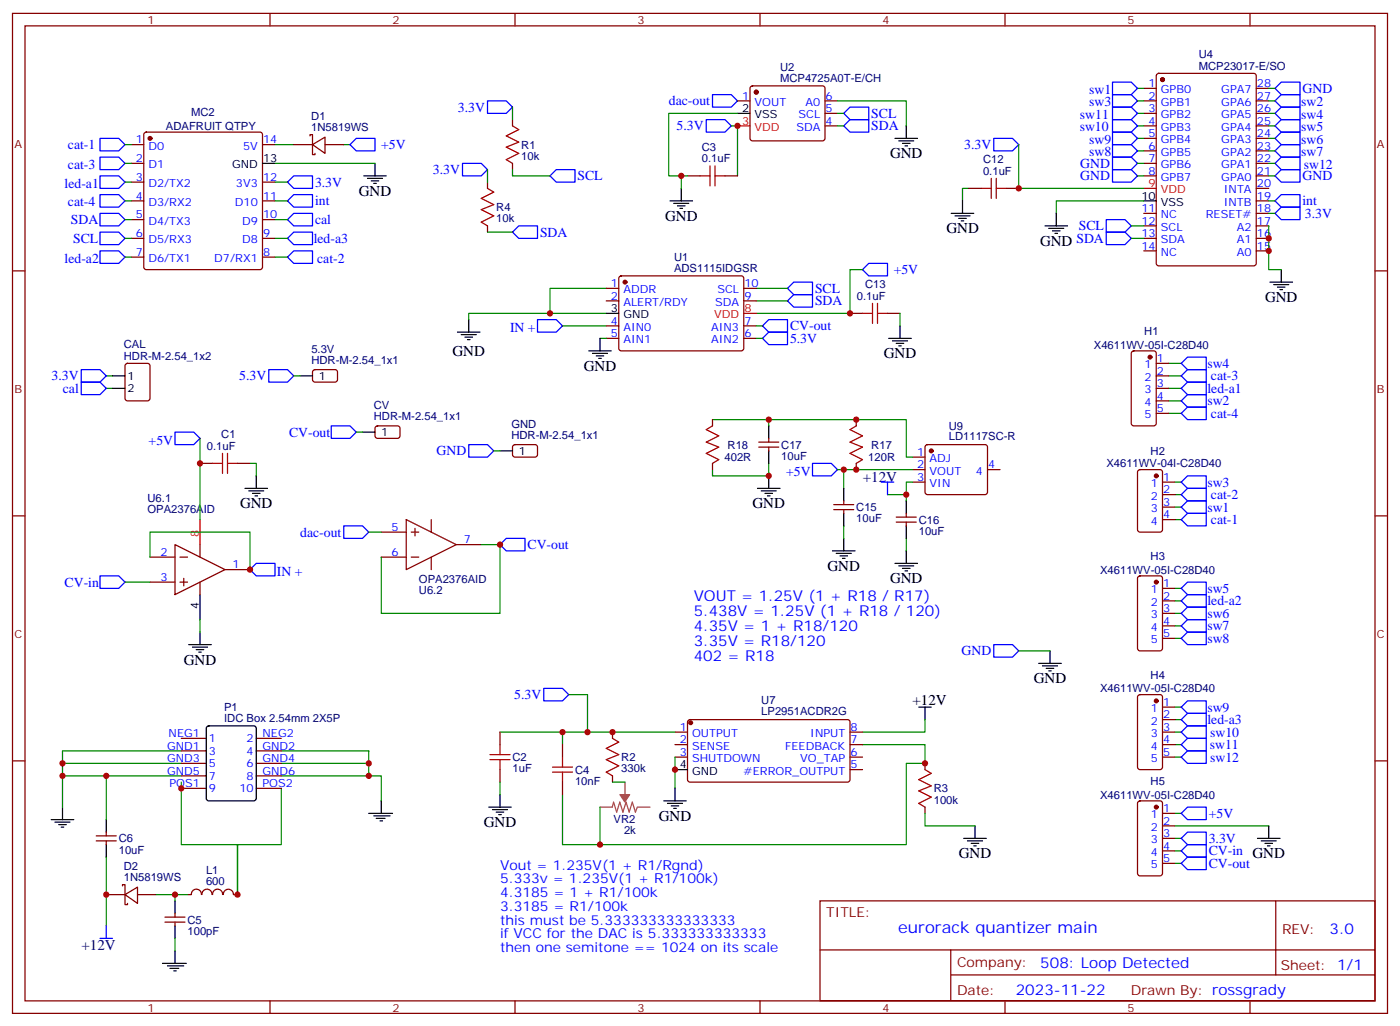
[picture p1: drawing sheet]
<svg xmlns="http://www.w3.org/2000/svg" width="395mm" height="290mm" viewBox="0 0 395 290" stroke-linecap="round" stroke-linejoin="round" font-family="sans-serif">
<g fill="none" stroke="#870000" stroke-width=".35">
<path d="M3.5 3.8h388.1v282.2h-388.1zM7.1 7.3h381v275.2h-381zM76.2 3.8v3.5M145.3 3.8v3.5M214.5 3.8v3.5M283.6 3.8v3.5M352.8 3.8v3.5M40.8 37.5l.5-.2h32.1l.5 .2 .2 .5v37.4l-.3 .5-.4 .2h-32.1l-.5-.2-.2-.5v-37.4zM87.5 38.3v-.3h.7v2.8M144.6 33.8v1.7M208.1 28.5h3.6M211.9 24.4l.5-.2h19.7l.5 .2 .2 .5v14.4l-.7 .5-20-.1-.4-.6v-14.2z"/>
<path d="M232.8 28.5h3.6M232.8 32h3.6M232.8 35.5h3.6M322.8 24.9h3.5M322.8 28.5h3.5M322.8 32h3.5M322.8 35.5h3.5M322.8 39.1h3.5M326.6 20.9l.4-.2h26.8l.7 .4v53.2l-.4 .7h-27.1l-.6-.4-.1-53.2zM354.5 24.9h3.6M354.5 28.5h3.6M354.5 32h3.6"/>
<path d="M354.5 35.5h3.6M354.5 39.1h3.6M37 46.1h3.6M37 56.7h3.6M37 40.8h3.6M37 51.4h3.6M74.1 56.7h3.5M74.1 40.8h3.5M74.1 51.4h3.5M82.9 40.8h5.3M88.2 40.8l3.5-2.1v4.6zM88.2 40.8v2.8h.7v-.3"/>
<path d="M91.7 40.8h5.3M137.6 51.4v1.8M144.6 46.1v1.8M194 49.6h3.6M204.6 49.6h3.5M273.4 53.2h3.5M284 53.2h3.5M322.8 42.6h3.5M322.8 46.1h3.5M322.8 49.6h3.5M354.5 42.6h3.6M354.5 46.1h3.6"/>
<path d="M354.5 49.6h3.6M354.5 56.7h3.6M354.5 53.2h3.6M3.5 76.4h3.6M37 67.3h3.6M37 62h3.6M37 72.6h3.6M74.1 67.3h3.5M74.1 62h3.5M74.1 72.6h3.5M137.6 63.7v1.8M174.9 78.1l.4-.2h34.2l.4 .7-.1 20-.6 .4h-34.1l-.5-.7v-19.7z"/>
<path d="M322.8 60.2h3.5M322.8 63.7h3.5M322.8 67.3h3.5M322.8 70.8h3.5M354.5 60.2h3.6M354.5 63.7h3.6M354.5 67.3h3.6M354.5 70.8h3.6M388.1 76.4h3.5M171.1 81.4h3.5M171.1 84.9h3.5M171.1 92h3.5"/>
<path d="M171.1 95.5h3.5M209.9 81.4h3.5M209.9 84.9h3.5M209.9 92h3.5M209.9 95.5h3.5M239.9 88.4h3.5M250.5 88.4h3.5M319.5 99.2l.5-.2h5.6l.7 .5v20l-.4 .6-5.9 .1-.7-.5v-20zM35.5 102.8l.5-.2h5.6l.7 .4v9.4l-.4 .7h-5.9l-.7-.4v-9.4zM88.4 104.5l.5-.2 5.9 .1 .4 .6v2.4l-.7 .4h-5.9l-.4-.7v-2.1zM201.1 118.4v1.8M241.7 118.4v1.8"/>
<path d="M326.3 102.6h3.5M326.3 106.1h3.5M326.3 109.6h3.5M326.3 113.1h3.5M326.3 116.7h3.5M56.4 130.8h3.6M67 130.8h3.6M106.1 120.4l.4-.2h6l.4 .7-.1 2.4-.6 .4h-5.9l-.5-.7v-2.1zM144.9 125.7l.4-.2h6l.4 .7-.1 2.4-.6 .4-5.9-.1-.5-.6v-2.1zM201.1 130.8v1.7M214.1 126.2h5.7M214.1 124.8h5.7"/>
<path d="M217 123.7v1.1M217 126.2v1M241.7 130.8v1.7M257.5 129h3.6M257.5 132.5h3.6M257.5 136.1h3.6M261.3 125.7l.5-.2h16.2l.5 .2 .2 .5v12.7l-.2 .5-.5 .2h-16.2l-.5-.2-.2-.5v-12.7zM278.7 132.5h3.5M321.3 132.7l.4-.2h5.7l.6 .5 .1 16.5-.5 .6-5.9 .1-.6-.5-.1-16.5zM328.1 136.1h3.5M328.1 139.6h3.5M3.5 145.6h3.6"/>
<path d="M42.3 157.2h7.1M49.4 153.7l14.1 7.1-14.1 7zM50.8 157.2h2.1M56.4 153.7v3.5M107.6 157.2h7.1M107.6 150.2h7.1M114.7 146.6l14.1 7.1-14.1 7.1zM116.1 157.2h2.1M116.1 150.2h2.1M117.1 149.1v2.1M121.7 146.6v3.6M121.7 157.2v3.6"/>
<path d="M128.8 153.7h7M235.3 143.8h5.6M235.3 142.4h5.6M238.1 141.4v1M238.1 143.8v1.1M252.9 147.4h5.7M252.9 145.9h5.7M255.8 144.9v1M255.8 147.4v1M328.1 143.1h3.5M328.1 146.6h3.5M388.1 145.6h3.5"/>
<path d="M42.3 164.3h7.1M50.8 164.3h2.1M51.9 163.2v2.1M56.4 164.3v3.5M63.5 160.8h7.1M321.3 162.7l.4-.2h5.7l.6 .5 .1 20-.5 .6-5.9 .1-.6-.5-.1-20zM328.1 166.1h3.5M328.1 169.6h3.5M328.1 173.1h3.5M328.1 176.6h3.5M321.3 196.2l.4-.2h5.7l.6 .5 .1 20-.5 .6-5.9 .1-.6-.5-.1-20zM328.1 180.2h3.5"/>
<path d="M328.1 199.6h3.5M3.5 214.7h3.6M51.2 208.4h7M51.2 211.9h7M51.2 215.4h7M51.2 219h7M72.3 208.4h7.1M72.3 211.9h7.1M72.3 215.4h7.1M72.3 219h7.1M141.1 206.6v3.5M141.1 217.2v3.5"/>
<path d="M158.7 210.1v3.6M172.9 206.6v1.8M172.9 219v1.7M190.5 206.6h3.5M190.5 210.1h3.5M190.5 213.7h3.5M194.3 203.3l.4-.2h44.8l.4 .7-.1 16.5-.6 .4h-44.7l-.5-.7v-16.2zM239.9 206.6h3.5M239.9 210.1h3.5M239.9 213.7h3.5M239.9 217.2h3.5M261.1 215.4v1.8"/>
<path d="M328.1 206.6h3.5M328.1 210.1h3.5M328.1 213.7h3.5M328.1 203.1h3.5M388.1 214.7h3.5M27.2 237.3h5.6M27.2 235.9h5.6M30 234.8v1.1M30 237.3v1.1M51.2 222.5h7M72.3 222.5h7.1M158.7 220.7v3.6"/>
<path d="M261.1 227.8v1.8M321.3 226.2l.4-.2h5.7l.6 .5 .1 20-.5 .6-5.9 .1-.6-.5-.1-20zM328.1 229.6h3.5M328.1 233.1h3.5M328.1 236.6h3.5M30 252.5h5.3M34.6 250v-.3h.7v2.8M35.3 252.5l3.5-2.1v4.6zM35.3 252.5v2.8h.7v-.3M38.8 252.5h5.3M46.6 258.8h5.6M49.4 257.8v1"/>
<path d="M52.9 252.5h1.1M54 252.5a1.41 1.41 0 0 1 1.4-1.6 1.41 1.41 0 0 1 1.4 1.6M57 252.5a1.41 1.41 0 0 1 1.4-1.6 1.41 1.41 0 0 1 1.4 1.6M60 252.5a1.41 1.41 0 0 1 1.4-1.6 1.41 1.41 0 0 1 1.4 1.6M63 252.5a1.41 1.41 0 0 1 1.4-1.5 1.41 1.41 0 0 1 1.5 1.5M66 252.5h1M231.4 254.2h156.7v28.3h-156.7zM328.1 240.1h3.5M328.1 243.7h3.5M360 254.3l.1 20.8M46.6 260.2h5.6M49.4 260.2v1.1"/>
<path d="M231.5 268.1h156.4M268.3 275.1h119.6M268.3 268.1v14.1M76.2 282.5v3.5M145.3 282.5v3.5M214.5 282.5v3.5M283.6 282.5v3.5M352.8 282.5v3.5"/>
</g>
<g fill="none" stroke="#00f" stroke-width=".35">
<path d="M28.2 39.1h5.3l1.8 1.7-1.8 1.8h-5.3zM100.5 39.1h5.3v3.5h-5.3l-1.7-1.8zM137.6 28.5h5.3l1.7 1.7-1.7 1.8h-5.3zM199.3 33.8h5.3l1.8 1.7-1.8 1.8h-5.3zM201.1 26.7h5.3l1.7 1.8-1.7 1.7h-5.3zM239.9 30.2h5.3v3.6h-5.3l-1.8-1.8zM239.9 33.8h5.3v3.5h-5.3l-1.8-1.8zM280.5 39.1h5.3l1.7 1.7-1.7 1.8h-5.3zM314 26.7h5.3l1.7 1.8-1.7 1.7h-5.3zM314 23.2h5.3l1.7 1.7-1.7 1.8h-5.3zM314 37.3h5.3l1.7 1.8-1.7 1.7h-5.3zM314 33.8h5.3l1.7 1.7-1.7 1.8h-5.3z"/>
<path d="M314 30.2h5.3l1.7 1.8-1.7 1.8h-5.3zM359.8 39.1l1.8-1.8h5.3v3.5h-5.3zM361.6 30.2h5.3v3.6h-5.3l-1.8-1.8zM361.6 33.8h5.3v3.5h-5.3l-1.8-1.8zM361.6 26.7h5.3v3.5h-5.3l-1.8-1.7zM361.6 23.2h5.3v3.5h-5.3l-1.8-1.8zM28.2 49.6h5.3l1.8 1.8-1.8 1.8h-5.3zM28.2 44.3h5.3l1.8 1.8-1.8 1.8h-5.3zM28.2 54.9h5.3l1.8 1.8-1.8 1.8h-5.3zM81.1 56.7l1.8-1.8h5.3v3.6h-5.3zM82.9 49.6h5.3v3.6h-5.3l-1.8-1.8zM130.5 46.1h5.3l1.8 1.8-1.8 1.7h-5.3z"/>
<path d="M157 47.9h5.3v3.5h-5.3l-1.8-1.8zM314 40.8h5.3l1.7 1.8-1.7 1.7h-5.3zM314 44.3h5.3l1.7 1.8-1.7 1.8h-5.3zM314 47.9h5.3l1.7 1.7-1.7 1.8h-5.3zM359.8 46.1l1.8-1.8h5.3v3.6h-5.3zM361.6 40.8h5.3v3.5h-5.3l-1.8-1.7zM361.6 58.5h5.3v3.5h-5.3l-1.8-1.8zM361.6 54.9h5.3v3.6h-5.3l-1.8-1.8zM361.6 47.9h5.3v3.5h-5.3l-1.8-1.8zM28.2 65.5h5.3l1.8 1.8-1.8 1.7h-5.3zM28.2 60.2h5.3l1.8 1.8-1.8 1.7h-5.3zM28.2 70.8h5.3l1.8 1.8-1.8 1.7h-5.3z"/>
<path d="M81.1 72.6l1.8-1.8h5.3v3.5h-5.3zM82.9 65.5h5.3v3.5h-5.3l-1.8-1.7zM82.9 60.2h5.3v3.5h-5.3l-1.8-1.7zM146.4 63.7h5.3v3.6h-5.3l-1.8-1.8zM224 79.6h5.3v3.5h-5.3l-1.8-1.7zM245.2 74.3h5.3v3.6h-5.3l-1.8-1.8zM312.2 65.5h5.3l1.8 1.8-1.8 1.7h-5.3zM312.2 62h5.3l1.8 1.7-1.8 1.8h-5.3zM151.7 90.2h5.3l1.7 1.8-1.7 1.7h-5.3zM217 93.7h5.2v3.6h-5.2l-1.8-1.8zM217 90.2h5.2v3.5h-5.2l-1.8-1.7zM224 83.1h5.3v3.6h-5.3l-1.8-1.8z"/>
<path d="M22.9 107.8h5.3l1.8 1.8-1.8 1.8h-5.3zM22.9 104.3h5.3l1.8 1.8-1.8 1.7h-5.3zM75.8 104.3h5.3l1.8 1.8-1.8 1.7h-5.3zM333.4 109.6l1.7-1.8h5.3v3.6h-5.3zM333.4 106.1l1.7-1.8h5.3v3.5h-5.3zM333.4 116.7l1.7-1.8h5.3v3.5h-5.3zM335.1 100.8h5.3v3.5h-5.3l-1.7-1.7zM335.1 111.4h5.3v3.5h-5.3l-1.7-1.8zM49.4 122h5.3l1.7 1.7-1.7 1.8h-5.3zM93.5 120.2h5.3l1.7 1.8-1.7 1.7h-5.3zM132.3 125.5h5.3l1.7 1.7-1.7 1.8h-5.3zM229.3 130.8h5.3l1.8 1.7-1.8 1.8h-5.3z"/>
<path d="M248.7 136.1h3.5M250.5 136.1v3.5M335.1 134.3h5.3v3.5h-5.3l-1.7-1.7zM335.1 137.8h5.3v3.6h-5.3l-1.7-1.8zM72.3 159h5.3v3.5h-5.3l-1.7-1.7zM97 148.4h5.3l1.8 1.8-1.8 1.7h-5.3zM142.9 151.9h5.3v3.6h-5.3l-1.8-1.8zM333.4 143.1l1.7-1.7h5.3v3.5h-5.3zM335.1 144.9h5.3v3.5h-5.3l-1.7-1.8zM28.2 162.5h5.3l1.8 1.8-1.8 1.8h-5.3zM333.4 166.1l1.7-1.8h5.3v3.5h-5.3zM335.1 178.4h5.3v3.5h-5.3l-1.7-1.7z"/>
<path d="M335.1 174.9h5.3v3.5h-5.3l-1.7-1.8zM335.1 171.3h5.3v3.6h-5.3l-1.7-1.8zM335.1 167.8h5.3v3.5h-5.3l-1.7-1.7zM153.5 194.3h5.2l1.8 1.7-1.8 1.8h-5.2zM280.5 181.9h5.3l1.7 1.8-1.7 1.8h-5.3zM335.1 197.8h5.3v3.5h-5.3l-1.7-1.7zM333.4 213.7l1.7-1.8h5.3v3.5h-5.3zM333.4 203.1l1.7-1.8h5.3v3.6h-5.3zM335.1 208.4h5.3v3.5h-5.3l-1.7-1.8zM335.1 204.9h5.3v3.5h-5.3l-1.7-1.8zM333.4 229.6l1.7-1.8h5.3v3.5h-5.3zM335.1 238.4h5.3v3.5h-5.3l-1.7-1.8z"/>
<path d="M335.1 234.8h5.3v3.6h-5.3l-1.7-1.8zM335.1 241.9h5.3v3.5h-5.3l-1.7-1.7zM28.2 264.8h3.5M30 261.3v3.5"/>
</g>
<g fill="none" stroke="#000" stroke-width=".35">
<path d="M208.1 32h3.6M252.6 39.1h6.3M253.6 39.8h4.3M255.8 35.5v3.6M74.1 46.1h3.5M102.7 49.6h6.3M103.7 50.3h4.2M104.8 51h2.1M105.5 51.8h.7M105.8 46.1v3.5M189.1 56.7h6.3M190.1 57.4h4.3"/>
<path d="M191.2 58.1h2.1M191.9 58.8h.7M192.3 53.2v3.5M254.7 40.5h2.1M255.4 41.2h.7M271.6 56.7v3.5M322.8 56.7h3.5M268.5 60.2h6.3M269.5 60.9h4.3M270.6 61.6h2.1M271.3 62.3h.7M294.9 63.7h6.4"/>
<path d="M296 64.5h4.2M297 65.2h2.2M297.7 65.9h.7M298.1 60.2v3.5M358.4 79.6h6.4M361.6 76.1v3.5M129.1 93.7h6.4M130.2 94.4h4.2M131.2 95.1h2.1M131.9 95.8h.7M132.3 90.2v3.5M166.2 99h6.3"/>
<path d="M167.2 99.7h4.2M169.3 95.5v3.5M171.1 88.4h3.5M250.8 95.5h6.4M251.9 96.2h4.2M252.9 96.9h2.2M253.6 97.6h.8M254 92v3.5M359.5 80.3h4.2M360.5 81h2.2M361.2 81.7h.7M31.7 106.1h3.6"/>
<path d="M31.7 109.6h3.6M84.7 106.1h3.5M168.3 100.4h2.1M169 101.1h.7M69.1 137.8h6.4M70.2 138.5h4.2M71.3 139.2h2.1M72 139.9h.7M72.3 134.3v3.5M102.3 122h3.5M141.1 127.2h3.5M213.8 137.8h6.3"/>
<path d="M214.8 138.5h4.3M215.9 139.2h2.1M216.6 139.9h.7M217 120.2v3.5M217 127.2v3.6M217 134.3v3.5M238.1 137.8v3.6M234.9 155.5h6.4M236 156.2h4.2M237.1 156.9h2.1M237.8 157.6h.7M238.1 144.9v3.5"/>
<path d="M238.1 151.9v3.6M252.6 159h6.3M253.6 159.7h4.3M255.8 141.4v3.5M255.8 148.4v3.5M255.8 155.5v3.5M56.4 167.8v7.1M56.4 178.4v3.5M254.7 160.4h2.1M255.4 161.1h.7M53.3 181.9h6.3M54.3 182.6h4.3"/>
<path d="M55.4 183.3h2.1M56.1 184h.7M259.3 199.6h3.5M261.1 199.6v3.5M293.2 187.2h6.3M294.2 187.9h4.2M295.3 188.6h2.1M296 189.3h.7M296.3 183.7v3.5M58.4 205.1l.5-.2h12.7l.7 .4v20l-.4 .7h-13l-.6-.4-.1-20zM190.5 217.2h3.5M14.5 231.3h6.3"/>
<path d="M15.5 232h4.3M16.6 232.7h2.1M17.3 233.4h.7M17.6 227.8v3.5M30 231.3v3.5M30 238.4v3.5M104.1 229.6h6.7M105.5 230.3h4.6M106.2 231h2.5M107.2 231.7h.7M107.6 226v3.6M137.9 227.8h6.4"/>
<path d="M139 228.5h4.2M140.1 229.2h2.1M140.8 229.9h.7M141.1 224.3v3.5M187.3 226h6.4M188.4 226.7h4.2M189.4 227.4h2.2M190.1 228.1h.8M190.5 222.5v3.5M272 236.6h6.3M273 237.3h4.3M274.1 238h2.1"/>
<path d="M274.8 238.7h.7M275.2 233.1v3.5M354.9 236.6h6.3M356 237.3h4.2M357 238h2.1M357.7 238.7h.7M358.1 233.1v3.5M49.4 254.2v3.6M45.9 271.9h6.7M47.3 272.6h4.6M48 273.3h2.4M49 274h.7"/>
<path d="M49.4 261.3v3.5M49.4 268.4v3.5"/>
</g>
<g fill="none" stroke="#008700" stroke-width=".35">
<path d="M144.6 30.2v3.6M206.4 35.5h1.7v14.1M208.1 32h-19.4v17.6h3.6M236.4 28.5h19.4v7M236.4 32h1.7M236.4 35.5h1.7M321 24.9h1.8M321 32h1.8M321 35.5h1.8M321 39.1h1.8M321 28.5h1.8M358.1 24.9h1.7"/>
<path d="M358.1 32h1.7M358.1 35.5h1.7M358.1 39.1h1.7M358.1 28.5h1.7M35.3 40.8h1.7M35.3 46.1h1.7M35.3 56.7h1.7M35.3 51.4h1.7M77.6 40.8h5.3M77.6 46.1h28.2M77.6 56.7h3.5M77.6 51.4h3.5"/>
<path d="M97 40.8h1.8M137.6 47.9v3.5M144.6 47.9v1.7h10.6M194 49.6h-1.7v3.6M273.4 53.2h-1.8v3.5M287.5 40.8v12.4h35.3M321 42.6h1.8M321 46.1h1.8M321 49.6h1.8M322.8 56.7h-24.7v3.5M358.1 42.6h1.7M358.1 46.1h1.7"/>
<path d="M358.1 56.7h1.7M358.1 49.6h1.7M35.3 67.3h1.7M35.3 62h1.7M35.3 72.6h1.7M77.6 67.3h3.5M77.6 62h3.5M77.6 72.6h3.5M137.6 65.5h7M243.4 76.1h-3.5v12.3h-26.5M319.3 67.3h3.5M319.3 63.7h3.5"/>
<path d="M358.1 63.7v12.4h3.5M358.1 60.2h1.7M158.7 92h12.4M169.3 95.5h1.8M171.1 88.4h-38.8v1.8M171.1 81.4h-15.9v7M213.4 84.9h8.8M213.4 81.4h8.8M213.4 92h1.8M213.4 95.5h1.8M254 88.4v3.6M30 106.1h1.7"/>
<path d="M30 109.6h1.7M82.9 106.1h1.8M201.1 118.4h54.7v10.6h1.7M217 118.4v1.8M329.8 106.1h3.6M329.8 109.6h3.6M329.8 116.7h3.6M329.8 102.6h3.6M329.8 113.1h3.6M56.4 123.7v22.9M70.6 130.8h1.7v3.5M100.5 122h1.8"/>
<path d="M139.3 127.2h1.8M217 130.8v3.5h-15.9v-1.8M236.4 132.5h1.7M255.8 139.6v1.8M257.5 136.1h-1.7v3.5h-5.3M257.5 132.5h-19.4v5.3M331.6 139.6h1.8M331.6 136.1h1.8M42.3 157.2v-7h28.3v10.6M104.1 150.2h3.5M135.8 153.7h5.3v19.4h-33.5v-15.9M238.1 148.4v3.5"/>
<path d="M255.8 151.9v3.6M331.6 146.6h1.8M331.6 143.1h1.8M35.3 164.3h7M56.4 174.9v3.5M331.6 176.6h1.8M331.6 173.1h1.8M331.6 169.6h1.8M331.6 166.1h1.8M160.5 196h5.3v10.6M287.5 183.7h8.8M331.6 199.6h1.8"/>
<path d="M331.6 180.2h1.8M17.6 219h33.6M17.6 215.4h33.6M30 219v12.3M51.2 211.9h-33.6v15.9M79.4 215.4h24.7v3.6M79.4 219h28.2v7M79.4 211.9h24.7v3.5M141.1 206.6h17.6M190.5 206.6h-31.8v3.5M190.5 213.7v8.8M243.4 210.1h17.7v5.3h-5.3v23h-86.5"/>
<path d="M261.1 203.1v3.5h-17.7M331.6 206.6h1.8M331.6 213.7h1.8M331.6 210.1h1.8M331.6 203.1h1.8M51.2 220.7v17.7h15.8v14.1v-14.1h12.4v-15.9M141.1 220.7v3.6M158.7 224.3v14.1h10.6M169.3 227.8v10.6M172.9 220.7h3.5M261.1 229.6v3.5h14.1M331.6 229.6h1.8"/>
<path d="M331.6 233.1h26.5M331.6 236.6h1.8M30 241.9v19.4M44.1 252.5h8.8M49.4 252.5v1.7M331.6 243.7h1.8M331.6 240.1h1.8M49.4 264.8v3.6"/>
</g>
<g fill="#870000" stroke="#870000" stroke-width=".35">
<circle cx="328.1" cy="22.5" r=".53"/>
<circle cx="176.4" cy="79.6" r=".53"/>
<circle cx="262.8" cy="127.2" r=".53"/>
<circle cx="213.4" cy="26" r=".53"/>
<circle cx="194.9" cy="204" r=".53"/>
<circle cx="42.3" cy="39.1" r=".53"/>
<circle cx="326.3" cy="164.3" r=".53"/>
<circle cx="326.3" cy="227.8" r=".53"/>
<circle cx="326.3" cy="197.8" r=".53"/>
<circle cx="326.3" cy="134.3" r=".53"/>
<circle cx="324.6" cy="100.8" r=".53"/>
</g>
<path d="M208.1 35.5h3.6M322.8 53.2h3.5M209.9 88.4h3.5M56.4 146.6v7.1" fill="none" stroke="#f00" stroke-width=".35"/>
<g fill="none" stroke="#a10000" stroke-width=".35">
<path d="M144.6 35.5l1.8 1.1-3.5 1.7 3.5 1.8-3.5 1.4 3.5 1.8-3.5 1.7 1.7 1.1M137.6 53.2l1.7 1-3.5 1.8 3.5 1.7-3.5 1.5 3.5 1.7-3.5 1.8 1.8 1M197.6 49.6h2.8M200.4 46.8v5.7M201.8 46.8v5.7M201.8 49.6h2.8M276.9 53.2h2.9M279.8 50.3v5.7M281.2 50.3v5.7M281.2 53.2h2.8M243.4 88.4h2.8M246.2 85.6v5.7"/>
<path d="M247.6 88.4h2.9M247.6 85.6v5.7M60 130.8h2.8M62.8 128v5.6M64.2 130.8h2.8M64.2 128v5.6M201.1 120.2l-1.8 1 3.5 1.8-3.5 1.8 3.5 1.4-3.5 1.8 3.5 1.7-1.7 1.1M241.7 120.2l-1.8 1 3.5 1.8-3.5 1.8 3.5 1.4-3.5 1.8 3.5 1.7-1.7 1.1M138.3 213h5.6M138.3 214.4h5.6M141.1 210.1v2.9M141.1 214.4v2.8"/>
<path d="M155.9 216.5h5.7M155.9 217.9h5.7M158.7 213.7v2.8M158.7 217.9v2.8M172.9 208.4l1.7 1-3.5 1.8 3.5 1.8-3.5 1.4 3.5 1.7-3.5 1.8 1.8 1.1M261.1 217.2l1.7 1.1-3.5 1.7 3.5 1.8-3.5 1.4 3.5 1.8-3.5 1.7 1.8 1.1"/>
</g>
<path d="M169.3 227.8h3.5l.4-1.4 .8 2.8 .9-2.8 .9 2.8 .9-2.8 .9 2.8 .8-2.8 .9 2.8 .6-1.4M176.4 220.7v3.5M180 227.8h3.4" fill="none" stroke="#a64a4a" stroke-width=".35"/>
<path d="M174.9 224.3h2.8l-1.4 2.1z" fill="#a64a4a" stroke="#a64a4a" stroke-width=".28"/>
<g fill="#c00">
<circle cx="287.5" cy="53.2" r=".88"/>
<circle cx="358.1" cy="70.8" r=".88"/>
<circle cx="358.1" cy="67.3" r=".88"/>
<circle cx="155.2" cy="88.4" r=".88"/>
<circle cx="241.7" cy="118.4" r=".88"/>
<circle cx="241.7" cy="132.5" r=".88"/>
<circle cx="217" cy="134.3" r=".88"/>
<circle cx="238.1" cy="132.5" r=".88"/>
<circle cx="158.8" cy="206.6" r=".88"/>
<circle cx="165.8" cy="206.6" r=".88"/>
<circle cx="56.4" cy="130.8" r=".88"/>
<circle cx="141.1" cy="153.7" r=".88"/>
<circle cx="70.6" cy="160.8" r=".88"/>
<circle cx="172.9" cy="206.6" r=".88"/>
<circle cx="261.1" cy="215.4" r=".88"/>
<circle cx="190.5" cy="217.2" r=".88"/>
<circle cx="208.1" cy="35.5" r=".88"/>
<circle cx="192.3" cy="49.6" r=".88"/>
<circle cx="169.3" cy="238.4" r=".88"/>
<circle cx="239.9" cy="88.4" r=".88"/>
<circle cx="49.4" cy="252.5" r=".88"/>
<circle cx="67" cy="252.5" r=".88"/>
<circle cx="30" cy="252.5" r=".88"/>
<circle cx="17.6" cy="219" r=".88"/>
<circle cx="17.6" cy="215.4" r=".88"/>
<circle cx="30" cy="219" r=".88"/>
<circle cx="51.2" cy="222.5" r=".88"/>
<circle cx="104.1" cy="215.4" r=".88"/>
<circle cx="104.1" cy="219" r=".88"/>
<circle cx="255.8" cy="139.6" r=".88"/>
<circle cx="217" cy="118.4" r=".88"/>
</g>
<text font-size="4.6" fill="#00f" x="253.5" y="263.3">eurorack quantizer main</text>
<g font-size="4.2">
<text x="251.2" y="44.7">GND</text>
<text x="101.2" y="55.3">GND</text>
<text x="187.7" y="62.3">GND</text>
<text x="267.1" y="65.9">GND</text>
<text x="293.5" y="69.4">GND SDA</text>
<text x="357" y="85.3">GND</text>
<text x="127.7" y="100.4">GND</text>
<text x="249.4" y="101.1">GND</text>
<text x="164.7" y="104.7">GND</text>
<text x="67.7" y="143.5">GND</text>
<text x="212.4" y="143.5">GND</text>
<text x="233.5" y="161.1">GND</text>
<text x="251.2" y="164.6">GND</text>
<text x="51.9" y="187.6">GND</text>
<text x="291.7" y="192.9">GND</text>
<text x="257.5" y="198.9">+12V</text>
<text x="136.5" y="233.4">GND</text>
<text x="185.9" y="231.7">GND</text>
<text x="270.6" y="242.3">GND</text>
</g>
<g font-size="4.2" fill="#000080">
<text x="243.5" y="136.1">+12V</text>
<text x="23" y="268">+12V</text>
</g>
<g font-size="4.2" fill="#00f">
<text x="195.8" y="169.6">VOUT = 1.25V (1 + R18 / R17)</text>
<text x="195.8" y="173.8">5.438V = 1.25V (1 + R18 / 120)</text>
<text x="195.8" y="178">4.35V = 1 + R18/120</text>
<text x="195.8" y="182.3">3.35V = R18/120</text>
<text x="195.8" y="186.5">402 = R18</text>
<text x="375.2" y="263.5">3.0</text>
<text x="293.6" y="273.1">508: Loop Detected</text>
<text x="286.7" y="280.9">2023-11-22</text>
</g>
<g font-size="3.9" fill="#00f">
<text x="188.8" y="29.7">dac-out</text>
<text x="307.4" y="26.5">sw1</text>
<text x="367.6" y="26.2">GND</text>
<text x="129.2" y="31.5">3.3V</text>
<text x="245.9" y="33.3">SCL</text>
<text x="304.8" y="33.6">sw11</text>
<text x="307.4" y="30">sw3</text>
<text x="367.2" y="33.5">sw4</text>
<text x="367.2" y="30">sw2</text>
<text x="191" y="36.8">5.3V</text>
<text x="245.9" y="36.8">SDA</text>
<text x="304.7" y="37.1">sw10</text>
<text x="307.4" y="40.6">sw9</text>
<text x="367.2" y="37.1">sw5</text>
<text x="367.2" y="40.6">sw6</text>
<text x="19.2" y="42.1">cat-1</text>
<text x="19.2" y="47.6">cat-3</text>
<text x="107.6" y="42.1">+5V</text>
<text x="272.1" y="42.1">3.3V</text>
<text x="304.9" y="47.4">GND</text>
<text x="307.4" y="44.1">sw8</text>
<text x="367.2" y="44.1">sw7</text>
<text x="368" y="47.7">sw12</text>
<text x="18.2" y="53">led-a1</text>
<text x="88.9" y="52.6">3.3V</text>
<text x="122.2" y="49.1">3.3V</text>
<text x="163" y="50.9">SCL</text>
<text x="304.9" y="50.9">GND</text>
<text x="367.6" y="50.9">GND</text>
<text x="19.2" y="58.2">cat-4</text>
<text x="88.9" y="57.9">int</text>
<text x="367.6" y="57.9">int</text>
<text x="20" y="63.3">SDA</text>
<text x="88.9" y="63.2">cal</text>
<text x="304.4" y="65">SCL</text>
<text x="368.2" y="61.5">3.3V</text>
<text x="20.6" y="68.5">SCL</text>
<text x="88.5" y="68.5">led-a3</text>
<text x="152.4" y="66.8">SDA</text>
<text x="18.2" y="74.1">led-a2</text>
<text x="89.5" y="74.1">cat-2</text>
<text x="252.2" y="77.4">+5V</text>
<text x="230" y="82.7">SCL</text>
<text x="230" y="86.2">SDA</text>
<text x="143.9" y="93.7">IN +</text>
<text x="223" y="93.2">CV-out</text>
<text x="223" y="96.7">5.3V</text>
<text x="14.6" y="107.3">3.3V</text>
<text x="67.5" y="107.3">5.3V</text>
<text x="340.7" y="103.8">sw4</text>
<text x="341.8" y="107.4">cat-3</text>
<text x="17.7" y="110.8">cal</text>
<text x="340.8" y="110.9">led-a1</text>
<text x="340.7" y="114.4">sw2</text>
<text x="341.8" y="118">cat-4</text>
<text x="42" y="125.5">+5V</text>
<text x="81.6" y="123.2">CV-out</text>
<text x="123.2" y="128.5">GND</text>
<text x="221.9" y="134.3">+5V</text>
<text x="340.7" y="137.3">sw3</text>
<text x="341.8" y="140.9">cat-2</text>
<text x="340.7" y="144.4">sw1</text>
<text x="341.8" y="147.9">cat-1</text>
<text x="84.7" y="151.4">dac-out</text>
<text x="148.9" y="155">CV-out</text>
<text x="18.2" y="165.5">CV-in</text>
<text x="78.1" y="162.5">IN +</text>
<text x="340.7" y="167.3">sw5</text>
<text x="340.8" y="170.8">led-a2</text>
<text x="340.7" y="177.9">sw7</text>
<text x="340.7" y="174.4">sw6</text>
<text x="271.4" y="185">GND</text>
<text x="340.7" y="181.4">sw8</text>
<text x="145.1" y="197.3">5.3V</text>
<text x="340.7" y="200.8">sw9</text>
<text x="340.8" y="204.3">led-a3</text>
<text x="341.5" y="207.9">sw10</text>
<text x="341.4" y="211.4">sw11</text>
<text x="341.5" y="214.9">sw12</text>
<text x="341.1" y="230.8">+5V</text>
<text x="341.1" y="237.9">3.3V</text>
<text x="141.1" y="245.4">Vout = 1.235V(1 + R1/Rgnd)</text>
<text x="341.1" y="241.4">CV-in GND</text>
<text x="341.1" y="244.9">CV-out</text>
<text x="141.1" y="249.3">5.333v = 1.235V(1 + R1/100k)</text>
<text x="141.1" y="253.2">4.3185 = 1 + R1/100k</text>
<text x="141.1" y="257.1">3.3185 = R1/100k</text>
<text x="141.1" y="260.9">this must be 5.333333333333333</text>
<text x="141.1" y="264.8">if VCC for the DAC is 5.333333333333</text>
<text x="141.1" y="268.7">then one semitone == 1024 on its scale</text>
</g>
<g font-size="3.9" fill="#800">
<text x="233.2" y="258.8">TITLE:</text>
<text x="361.8" y="263.5">REV:</text>
<text x="270.1" y="273">Company:</text>
<text x="361.5" y="273.6">Sheet: 1/1</text>
<text x="270.1" y="280.7">Date:</text>
<text x="319.1" y="280.8">Drawn By: rossgrady</text>
</g>
<g font-size="3.2" fill="#800">
<text x="41.6" y="6.8">1</text>
<text x="110.8" y="6.8">2</text>
<text x="179.9" y="6.8">3</text>
<text x="249.1" y="6.8">4</text>
<text x="318.2" y="6.8">5</text>
<text x="4.1" y="41.9">A</text>
<text x="388.6" y="41.9">A</text>
<text x="4.1" y="111">B</text>
<text x="388.6" y="111">B</text>
<text x="4.1" y="180.2">C</text>
<text x="388.6" y="180.2">C</text>
<text x="41.6" y="285.5">1</text>
<text x="110.8" y="285.5">2</text>
<text x="179.9" y="285.5">3</text>
<text x="249.1" y="285.5">4</text>
<text x="318.2" y="285.5">5</text>
</g>
<g font-size="3.2" fill="#000080">
<text x="338.3" y="16.3">U4</text>
<text x="220.1" y="23.2">MCP4725A0T-E/CH</text>
<text x="220.1" y="20.1">U2</text>
<text x="338.3" y="19.6">MCP23017-E/SO</text>
<text x="53.9" y="32.8">MC2</text>
<text x="87.9" y="33.8">D1</text>
<text x="46.8" y="36.7">ADAFRUIT QTPY</text>
<text x="87.9" y="36.9">1N5819WS</text>
<text x="147.1" y="42">R1</text>
<text x="147.1" y="45.1">10k</text>
<text x="198.1" y="45.8">0.1uF</text>
<text x="198.1" y="42.6">C3</text>
<text x="277.4" y="46.1">C12</text>
<text x="277.4" y="49.3">0.1uF</text>
<text x="140.1" y="59.6">R4</text>
<text x="140.1" y="62.8">10k</text>
<text x="190.2" y="76.7">ADS1115IDGSR</text>
<text x="190.2" y="73.7">U1</text>
<text x="244.1" y="81.4">C13</text>
<text x="241.8" y="84.6">0.1uF</text>
<text x="323" y="94.6">H1</text>
<text x="34.9" y="101.5">HDR-M-2.54_1x2</text>
<text x="34.9" y="98.3">CAL</text>
<text x="87.9" y="99.6">5.3V</text>
<text x="308.7" y="98.4">X4611WV-05I-C28D40</text>
<text x="87.9" y="102.7">HDR-M-2.54_1x1</text>
<text x="105.5" y="118.6">HDR-M-2.54_1x1</text>
<text x="105.5" y="115.4">CV</text>
<text x="62.5" y="123.7">C1</text>
<text x="144.3" y="123.9">HDR-M-2.54_1x1</text>
<text x="144.3" y="120.7">GND</text>
<text x="267.8" y="124.3">LD1117SC-R</text>
<text x="267.8" y="121.2">U9</text>
<text x="58.4" y="126.9">0.1uF</text>
<text x="204.5" y="130.1">402R</text>
<text x="205.3" y="126.6">R18</text>
<text x="220.5" y="129.8">10uF</text>
<text x="220.5" y="126.6">C17</text>
<text x="245.1" y="130.1">120R</text>
<text x="245.9" y="126.6">R17</text>
<text x="312.2" y="131.9">X4611WV-04I-C28D40</text>
<text x="324.7" y="128.4">H2</text>
<text x="41.6" y="141.7">U6.1</text>
<text x="41.6" y="144.9">OPA2376AID</text>
<text x="241.7" y="147.4">10uF</text>
<text x="241.7" y="144.3">C15</text>
<text x="259.3" y="147.8">C16</text>
<text x="259.3" y="151">10uF</text>
<text x="310.5" y="161.9">X4611WV-05I-C28D40</text>
<text x="324.7" y="158.1">H3</text>
<text x="118.2" y="164.5">OPA2376AID</text>
<text x="118.2" y="167.7">U6.2</text>
<text x="324.7" y="191.6">H4</text>
<text x="310.5" y="195.4">X4611WV-05I-C28D40</text>
<text x="63.3" y="203.8">IDC Box 2.54mm 2X5P</text>
<text x="63.3" y="200.6">P1</text>
<text x="214.9" y="201.7">LP2951ACDR2G</text>
<text x="214.9" y="198.6">U7</text>
<text x="144.6" y="214.8">C2</text>
<text x="175.3" y="214.8">R2</text>
<text x="144.6" y="218">1uF</text>
<text x="162.3" y="221.5">10nF</text>
<text x="162.3" y="218.3">C4</text>
<text x="175.3" y="218">330k</text>
<text x="324.7" y="221.6">H5</text>
<text x="263.5" y="226.8">100k</text>
<text x="263.5" y="223.6">R3</text>
<text x="310.5" y="225.4">X4611WV-05I-C28D40</text>
<text x="173.2" y="232.1">VR2</text>
<text x="33.5" y="237.8">C6</text>
<text x="176.1" y="235.3">2k</text>
<text x="33.5" y="240.9">10uF</text>
<text x="34.9" y="245.5">D2</text>
<text x="34.9" y="248.6">1N5819WS</text>
<text x="58.1" y="249.9">600</text>
<text x="58.1" y="246.8">L1</text>
<text x="52.9" y="263.9">100pF</text>
<text x="52.9" y="260.7">C5</text>
</g>
<g font-size="3.2" fill="#00f">
<text x="209.5" y="28.1">1</text>
<text x="213" y="29.9">VOUT</text>
<text x="227.3" y="29.9">A0</text>
<text x="233" y="28.1">6</text>
<text x="324.1" y="24.6">1</text>
<text x="324.1" y="28.1">2</text>
<text x="327.6" y="26.4">GPB0</text>
<text x="327.6" y="29.9">GPB1</text>
<text x="344.7" y="29.9">GPA6</text>
<text x="344.7" y="26.4">GPA7</text>
<text x="354.7" y="28.1">27</text>
<text x="354.7" y="24.6">28</text>
<text x="225.4" y="33.4">SCL</text>
<text x="233" y="35.2">4</text>
<text x="233" y="31.6">5</text>
<text x="324.1" y="31.6">3</text>
<text x="324.1" y="35.2">4</text>
<text x="327.6" y="33.4">GPB2</text>
<text x="344.7" y="33.4">GPA5</text>
<text x="354.7" y="35.2">25</text>
<text x="354.7" y="31.6">26</text>
<text x="38.4" y="40.5">1</text>
<text x="74.3" y="40.5">14</text>
<text x="224.7" y="36.9">SDA</text>
<text x="324.1" y="38.7">5</text>
<text x="327.6" y="36.9">GPB3</text>
<text x="327.6" y="40.5">GPB4</text>
<text x="344.7" y="40.5">GPA3</text>
<text x="344.7" y="36.9">GPA4</text>
<text x="354.7" y="38.7">24</text>
<text x="38.4" y="45.8">2</text>
<text x="41.9" y="42.2">D0</text>
<text x="41.9" y="47.5">D1</text>
<text x="68.6" y="42.2">5V</text>
<text x="324.1" y="42.2">6</text>
<text x="324.1" y="45.8">7</text>
<text x="327.6" y="44">GPB5</text>
<text x="327.6" y="47.5">GPB6</text>
<text x="344.7" y="47.5">GPA1</text>
<text x="344.7" y="44">GPA2</text>
<text x="354.7" y="45.8">22</text>
<text x="354.7" y="42.2">23</text>
<text x="38.4" y="51">3</text>
<text x="41.9" y="52.8">D2/TX2</text>
<text x="66.6" y="52.8">3V3</text>
<text x="74.3" y="51">12</text>
<text x="324.1" y="49.3">8</text>
<text x="327.6" y="51">GPB7</text>
<text x="344.7" y="51">GPA0</text>
<text x="354.7" y="52.8">20</text>
<text x="354.7" y="49.3">21</text>
<text x="38.4" y="56.3">4</text>
<text x="41.9" y="58.1">D3/RX2</text>
<text x="66.3" y="58.1">D10</text>
<text x="74.3" y="56.3">11</text>
<text x="322.1" y="59.9">11</text>
<text x="345.4" y="58.1">INTB</text>
<text x="345.4" y="54.6">INTA</text>
<text x="354.7" y="59.9">18</text>
<text x="354.7" y="56.3">19</text>
<text x="38.4" y="61.6">5</text>
<text x="41.9" y="63.4">D4/TX3</text>
<text x="68.3" y="63.4">D9</text>
<text x="74.3" y="61.6">10</text>
<text x="322.1" y="63.4">12</text>
<text x="327.6" y="61.6">NC</text>
<text x="327.6" y="65.2">SCL</text>
<text x="340.3" y="61.6">RESET#</text>
<text x="349.1" y="65.2">A2</text>
<text x="354.7" y="63.4">17</text>
<text x="38.4" y="66.9">6</text>
<text x="41.9" y="68.7">D5/RX3</text>
<text x="68.3" y="68.7">D8</text>
<text x="74.3" y="66.9">9</text>
<text x="322.1" y="66.9">13</text>
<text x="322.1" y="70.4">14</text>
<text x="327.6" y="68.7">SDA</text>
<text x="349.1" y="68.7">A1</text>
<text x="354.7" y="70.4">15</text>
<text x="354.7" y="66.9">16</text>
<text x="38.4" y="72.2">7</text>
<text x="41.9" y="74">D6/TX1</text>
<text x="60.5" y="74">D7/RX1</text>
<text x="74.3" y="72.2">8</text>
<text x="327.6" y="72.2">NC</text>
<text x="349.1" y="72.2">A0</text>
<text x="172.4" y="81">1</text>
<text x="175.9" y="82.8">ADDR</text>
<text x="202.4" y="82.8">SCL</text>
<text x="210.1" y="81">10</text>
<text x="172.4" y="84.6">2</text>
<text x="175.9" y="86.3">ALERT/RDY</text>
<text x="201.8" y="86.3">SDA</text>
<text x="210.1" y="84.6">9</text>
<text x="172.4" y="91.6">4</text>
<text x="172.4" y="95.1">5</text>
<text x="175.9" y="93.4">AIN0</text>
<text x="200.7" y="93.4">AIN3</text>
<text x="210.1" y="95.1">6</text>
<text x="210.1" y="91.6">7</text>
<text x="175.9" y="96.9">AIN1</text>
<text x="200.7" y="96.9">AIN2</text>
<text x="323" y="104">1</text>
<text x="323" y="107.5">2</text>
<text x="326.5" y="102.2">1</text>
<text x="326.5" y="105.7">2</text>
<text x="323" y="111">3</text>
<text x="326.5" y="109.3">3</text>
<text x="326.5" y="112.8">4</text>
<text x="323" y="114.5">4</text>
<text x="323" y="118.1">5</text>
<text x="326.5" y="116.3">5</text>
<text x="258.9" y="128.7">1</text>
<text x="262.4" y="130.4">ADJ</text>
<text x="258.9" y="132.2">2</text>
<text x="258.9" y="135.7">3</text>
<text x="262.4" y="133.9">VOUT</text>
<text x="262.4" y="137.5">VIN</text>
<text x="275.4" y="133.9">4</text>
<text x="278.9" y="132.2">4</text>
<text x="324.8" y="137.5">1</text>
<text x="328.3" y="135.7">1</text>
<text x="324.8" y="141">2</text>
<text x="328.3" y="139.2">2</text>
<text x="328.3" y="142.8">3</text>
<text x="110.5" y="149.8">5</text>
<text x="324.8" y="144.5">3</text>
<text x="324.8" y="148.1">4</text>
<text x="328.3" y="146.3">4</text>
<text x="130.9" y="153.4">7</text>
<text x="45.3" y="156.9">2</text>
<text x="65.6" y="160.4">1</text>
<text x="110.5" y="156.9">6</text>
<text x="45.3" y="163.9">3</text>
<text x="324.8" y="167.5">1</text>
<text x="328.3" y="165.7">1</text>
<text x="324.8" y="171">2</text>
<text x="328.3" y="169.2">2</text>
<text x="328.3" y="172.8">3</text>
<text x="324.8" y="174.5">3</text>
<text x="324.8" y="178">4</text>
<text x="328.3" y="176.3">4</text>
<text x="328.3" y="179.8">5</text>
<text x="324.8" y="181.6">5</text>
<text x="324.8" y="201">1</text>
<text x="328.3" y="199.2">1</text>
<text x="328.3" y="202.7">2</text>
<text x="47.6" y="208">NEG1</text>
<text x="58.9" y="209.4">1</text>
<text x="69.6" y="209.4">2</text>
<text x="74.1" y="208">NEG2</text>
<text x="191.8" y="206.3">1</text>
<text x="191.8" y="209.8">2</text>
<text x="195.3" y="208">OUTPUT</text>
<text x="228.7" y="208">INPUT</text>
<text x="240.1" y="209.8">7</text>
<text x="240.1" y="206.3">8</text>
<text x="324.8" y="204.5">2</text>
<text x="324.8" y="208">3</text>
<text x="328.3" y="206.3">3</text>
<text x="328.3" y="209.8">4</text>
<text x="47.1" y="211.6">GND1</text>
<text x="47.1" y="215.1">GND3</text>
<text x="58.9" y="213">3</text>
<text x="69.6" y="213">4</text>
<text x="74.1" y="211.6">GND2</text>
<text x="74.1" y="215.1">GND4</text>
<text x="191.8" y="213.3">3</text>
<text x="195.3" y="211.6">SENSE</text>
<text x="195.3" y="215.1">SHUTDOWN</text>
<text x="221.5" y="211.6">FEEDBACK</text>
<text x="225.9" y="215.1">VO_TAP</text>
<text x="240.1" y="213.3">6</text>
<text x="324.8" y="211.6">4</text>
<text x="324.8" y="215.1">5</text>
<text x="328.3" y="213.3">5</text>
<text x="47.1" y="218.6">GND5</text>
<text x="58.9" y="216.5">5</text>
<text x="58.9" y="220">7</text>
<text x="69.6" y="216.5">6</text>
<text x="69.6" y="220">8</text>
<text x="74.1" y="218.6">GND6</text>
<text x="209.9" y="218.6">#ERROR_OUTPUT</text>
<text x="240.1" y="216.9">5</text>
<text x="47.8" y="222.1">POS1</text>
<text x="58.9" y="223.6">9</text>
<text x="67.6" y="223.6">10</text>
<text x="74.1" y="222.1">POS2</text>
<text x="324.8" y="231">1</text>
<text x="328.3" y="229.2">1</text>
<text x="328.3" y="232.7">2</text>
<text x="324.8" y="234.5">2</text>
<text x="324.8" y="238">3</text>
<text x="328.3" y="236.3">3</text>
<text x="328.3" y="239.8">4</text>
<text x="324.8" y="241.5">4</text>
<text x="324.8" y="245.1">5</text>
<text x="328.3" y="243.3">5</text>
</g>
<g font-size="3.2">
<text x="209.5" y="31.6">2</text>
<text x="213" y="33.4">VSS</text>
<text x="65.5" y="47.5">GND</text>
<text x="74.3" y="45.8">13</text>
<text x="322.1" y="56.3">10</text>
<text x="327.6" y="58.1">VSS</text>
<text x="172.4" y="88.1">3</text>
<text x="175.9" y="89.9">GND</text>
<text x="36" y="107.1">1</text>
<text x="90" y="107.1">1</text>
<text x="36" y="110.7">2</text>
<text x="107.6" y="123">1</text>
<text x="146.4" y="128.3">1</text>
<text x="56.1" y="172" transform="rotate(-90 56.1 172)">4</text>
<text x="191.8" y="216.9">4</text>
<text x="195.3" y="218.6">GND</text>
</g>
<g font-size="3.2" fill="#f00">
<text x="209.5" y="35.2">3</text>
<text x="213" y="36.9">VDD</text>
<text x="324.1" y="52.8">9</text>
<text x="327.6" y="54.6">VDD</text>
<text x="201.5" y="89.9">VDD</text>
<text x="210.1" y="88.1">8</text>
<text x="56.1" y="151.6" transform="rotate(-90 56.1 151.6)">8</text>
</g>
</svg>
